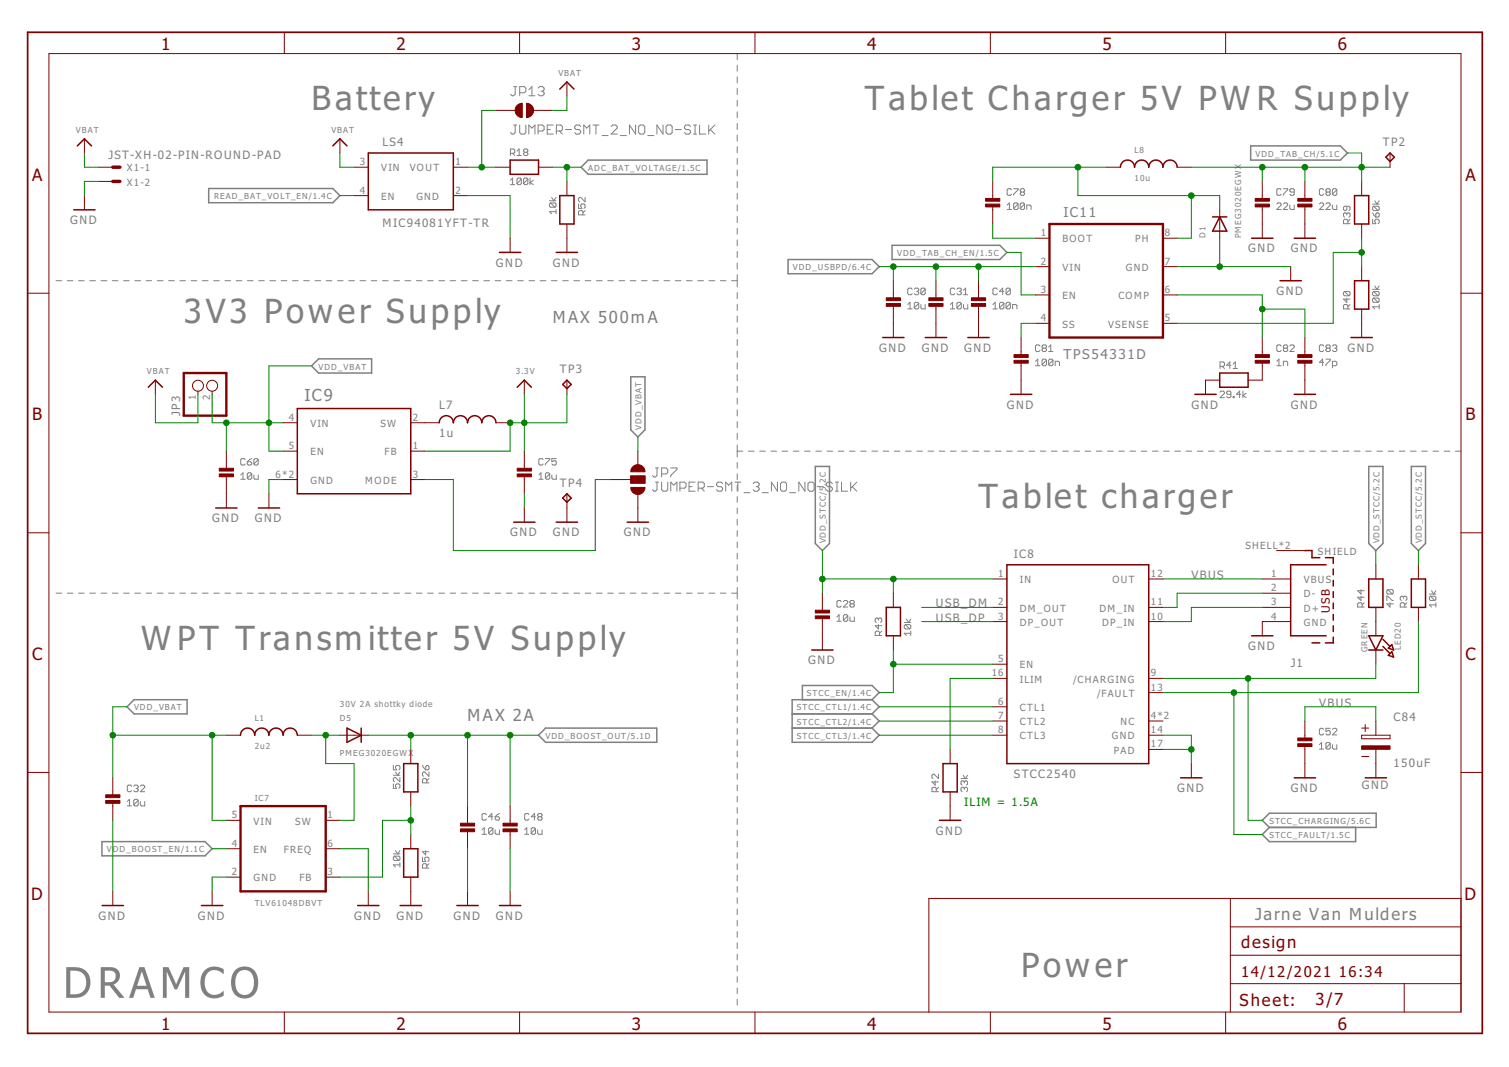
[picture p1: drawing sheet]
<svg xmlns="http://www.w3.org/2000/svg" width="297mm" height="210mm" viewBox="0 0 297 210" stroke-linecap="round" stroke-linejoin="round" font-family="sans-serif">
<g fill="none" stroke="#808080" stroke-width=".2">
<path d="M101.1 17h.6M101.4 17v1.5l-.3 .3h-.3l-.3-.3M102.3 18.2h.9l.3-.3v-.6l-.3-.3h-.9v1.8M104.1 18.8h1.2M104.1 17.7l.6-.7v1.8M105.9 17.3l.3-.3h.6l.3 .3v.4l-.3 .2M106.5 17.9h.3M106.8 17.9l.3 .3v.3l-.3 .3h-.6l-.3-.3M145.1 10.5v1.2M145.1 12.8v1.2M145.1 15.1v1.2M145.1 17.4v1.2"/>
<path d="M145.1 19.7v1.2M100.5 35.5l.4-.5v1.3M100.5 36.3h.8M100.5 30.2h.6l.2-.2v-.5l-.2-.2h-.6v1.3M100.9 30.2l.4 .4M101.1 24.6h.6M101.4 24.6v1.5l-.3 .3h-.3l-.3-.3M101.8 29.7l.4-.4v1.3M101.8 30.6h.8M102.3 24.6v1.5l.3 .3h.6l.3-.3v-1.5M102.6 35.2v.9l-.2 .2h-.4l-.2-.2M102.6 35.2l-.2-.2h-.4l-.2 .2v.9"/>
<path d="M102.6 35.2l-.8 .9M103.3 30l-.2-.3 .2-.4h.4l.2 .2-.2 .5M103.3 30l-.2 .2 .2 .4h.4l.2-.2-.2-.4M103.3 30h.4M103.9 35.2v.9l-.2 .2h-.4l-.2-.2M103.9 35.2l-.2-.2h-.4l-.2 .2v.9M103.9 35.2l-.8 .9M104.1 26.4v-1.8l.6 .6 .6-.6v1.8M104.3 35v1.3M105 35.5l-.7 .4 .7 .4M105.9 25.8h.9l.3-.3v-.6l-.3-.3h-.9v1.8M107.7 25.5h.6"/>
<path d="M108.2 39.5h1.3M108.4 39.9h.8l.3 .2v.5l-.3 .2M108.4 39.9l-.2 .2v.5l.2 .2h.8M108.4 39.9l.8 .9M108.6 38.8l.4 .7 .5-.7M108.9 24.6h-1.2v1.8h1.2M109.5 25.8h.9l.3-.3v-.6l-.3-.3h-.9v1.8M110.1 25.8l.6 .6M111.3 25.5h1.2M114.3 24.9l-.3-.3h-.6l-.3 .3v.3l.3 .3h.6l.3 .3v.3l-.3 .3h-.6l-.3-.3M114.9 26.4v-1.8l.6 .6 .6-.6v1.8M115.2 38.8v.9l-.9-.9-.4 .3v.4l.2 .2"/>
<path d="M116.7 24.6h1.2M117.3 24.6v1.8M118.5 26.7h1.2M120.3 24.9l.3-.3h.6l.3 .3v.3l-1.2 1.2h1.2M122.1 26.7h1.2M125.1 24.6v1.8l-1.2-1.8v1.8M125.7 24.9l.3-.3h.6l.3 .3v1.2l-.3 .3h-.6l-.3-.3zM127.5 26.7h1.2M130.5 24.6v1.8l-1.2-1.8v1.8M131.1 24.9l.3-.3h.6l.3 .3v1.2l-.3 .3h-.6l-.3-.3zM132.9 25.5h1.2M135.9 24.9l-.3-.3h-.6l-.3 .3v.3l.3 .3h.6l.3 .3v.3l-.3 .3h-.6l-.3-.3"/>
<path d="M136.5 26.4h.6M136.5 24.6h.6M136.8 24.6v1.8M137.7 24.6v1.8h1.2M139.5 24.6v1.8M139.8 25.5l.9 .9M140.7 24.6l-1.2 1.2M145.1 22v1.2M145.1 24.3v1.2M145.1 26.6v1.1M145.1 28.9v1.2M145.1 31.2v1.1"/>
<path d="M145.1 33.4v1.2M145.1 35.7v1.2M145.1 38v1.2M199.1 37.3l-.2-.2h-.4l-.3 .2v.9l.3 .2h.4l.2-.2M199.5 37.1h.9v.2l-.9 .9v.2M201 37.8l-.2-.2v-.3l.2-.2h.5l.2 .2v.3l-.2 .2M201 37.8l-.2 .2 .2 .4h.5l.2-.2-.2-.4M201 37.8h.5M252.2 37.3l-.2-.2h-.5l-.2 .2v.9l.2 .2h.5l.2-.2M252.6 37.1h.9v.2l-.9 .9v.2M254.8 37.8h-.7l-.2-.2v-.3l.2-.2h.5l.2 .2v.9l-.2 .2h-.5l-.2-.2M260.6 37.3l-.3-.2h-.4l-.2 .2v.9l.2 .2h.4l.3-.2"/>
<path d="M261.2 37.8l-.2-.2v-.3l.2-.2h.4l.3 .2v.3l-.3 .2M261.2 37.8l-.2 .2 .2 .4h.4l.3-.2-.3-.4M261.2 37.8h.4M263.1 37.3l-.2-.2h-.4l-.2 .2v.9M263.1 37.3v.9l-.2 .2h-.4l-.2-.2M263.1 37.3l-.8 .9M270.6 39.5l.4 .7 .5-.7M11 55.2h1.1M13.3 55.2h1.1M15.5 55.2h1.1M17.7 55.2h1.1M19.9 55.2h1.1"/>
<path d="M22.1 55.2h1.1M24.3 55.2h1.1M26.5 55.2h1.2M28.8 55.2h1.1M31 55.2h1.1M33.2 55.2h1.1M35.4 55.2h1.1M37.6 55.2h1.1M39.8 55.2h1.2M42.1 55.2h1.1M44.3 55.2h1.1M46.5 55.2h1.1"/>
<path d="M48.7 55.2h1.1M50.9 55.2h1.1M53.1 55.2h1.2M55.4 55.2h1.1M57.6 55.2h1.1M59.8 55.2h1.1M62 55.2h1.1M64.2 55.2h1.1M66.4 55.2h1.1M68.6 55.2h1.2M70.9 55.2h1.1M73.1 55.2h1.1"/>
<path d="M75.3 55.2h1.1M77.5 55.2h1.1M79.7 55.2h1.2M82 55.2h1.1M84.2 55.2h1.1M86.4 55.2h1.1M88.6 55.2h1.1M90.8 55.2h1.1M93 55.2h1.1M95.2 55.2h1.2M97.5 55.2h1.1M99.7 55.2h1.1"/>
<path d="M101.9 55.2h1.1M104.1 55.2h1.1M106.3 55.2h1.1M108.5 55.2h1.2M109.5 41.6h-1.3l.4 .5M109.5 41.2v.9M110.8 55.2h1.1M113 55.2h1.1M113.9 40.1v.9h.6l-.2-.4 .2-.5h.5l.2 .2v.5l-.2 .2M114.7 42.3v-.7l-.2-.2h-.4l-.2 .2v.7h1.3M115.2 41.4l-.5 .4M115.2 55.2h1.1"/>
<path d="M117.4 55.2h1.1M119.6 55.2h1.1M121.8 55.2h1.2M124.1 55.2h1.1M126.3 55.2h1.1M128.5 55.2h1.1M130.7 55.2h1.1M132.9 55.2h1.1M135.1 55.2h1.1M137.4 55.2h1.1M139.6 55.2h1.1M141.8 55.2h1.1"/>
<path d="M144 55.2h1.1M145.1 40.3v1.2M145.1 42.6v1.2M145.1 44.9v1.2M145.1 47.2v1.2M145.1 49.5v1.2M145.1 51.8v1.1M145.1 54v2.5M145.1 57.6v1.2M145.1 59.9v1.2M178.7 59.9l.4-.4v1.3M179.6 56.9l-.3-.2h-.4l-.2 .2v.9l.2 .2h.4l.3-.2"/>
<path d="M180 56.9l.2-.2h.4l.2 .2-.2 .4M180.4 57.3h.2M180.6 57.3l.2 .3-.2 .4h-.4l-.2-.2M180.8 59.7v.9l-.2 .2h-.4l-.2-.2M180.8 59.7l-.2-.2h-.4l-.2 .2v.9M180.8 59.7l-.8 .9M181.3 59.9v.7l.2 .2h.6v-.9M182.1 56.9l-.2-.2h-.4l-.2 .2v.9M182.1 56.9v.9l-.2 .2h-.4l-.2-.2M182.1 56.9l-.8 .9M187.1 59.9l.4-.4v1.3M187.9 56.9l-.2-.2h-.4l-.2 .2v.9l.2 .2h.4l.2-.2"/>
<path d="M188.4 56.9l.2-.2h.4l.2 .2-.2 .4M188.8 57.3h.2M189 57.3l.2 .3-.2 .4h-.4l-.2-.2M189.2 59.7v.9l-.2 .2h-.4l-.2-.2M189.2 59.7l-.2-.2h-.4l-.2 .2v.9M189.2 59.7l-.8 .9M189.7 59.9v.7l.2 .2h.6v-.9M189.7 58h.8M189.7 57.1l.4-.4v1.3M195.5 59.9l.4-.4v1.3M196.3 56.9l-.2-.2h-.4l-.2 .2v.9l.2 .2h.4l.2-.2M197.6 59.7v.9l-.2 .2h-.4l-.3-.2"/>
<path d="M197.6 59.7l-.2-.2h-.4l-.3 .2v.9M197.6 59.7l-.9 .9M197.6 57.3h-.9l.7-.6v1.3M198.2 40.3l.5-.4v1.3M198.2 41.2h.9M198.9 59.7v.9l-.2 .2h-.5l-.2-.2M198.9 59.7l-.2-.2h-.5l-.2 .2v.9M198.9 56.9l-.2-.2h-.5l-.2 .2v.9M198.9 56.9v.9l-.2 .2h-.5l-.2-.2M198.9 59.7l-.9 .9M198.9 56.9l-.9 .9M200.4 40.1l-.2-.2h-.5l-.2 .2v.9"/>
<path d="M200.4 40.1l-.9 .9M200.4 40.1v.9l-.2 .2h-.5l-.2-.2M201.7 40.1l-.2-.2h-.5l-.2 .2v.9M201.7 40.1v.9l-.2 .2h-.5l-.2-.2M201.7 40.1l-.9 .9M202.1 41.2v-.9h.7l.2 .3v.6M251.3 40.1l.2-.2h.5l.2 .2v.2l-.9 .9h.9M252.6 40.1l.2-.2h.5l.2 .2v.2l-.9 .9h.9M253.9 40.3v.7l.2 .2h.7v-.9M259.7 40.1l.2-.2h.4l.3 .2v.2l-.9 .9h.9M261 40.1l.2-.2h.4l.3 .2v.2l-.9 .9h.9M262.3 40.3v.7l.2 .2h.6v-.9"/>
<path d="M264.7 57.3l-.2 .3v.4l.2 .2h.8M264.7 57.3h.8l.2 .3v.4l-.2 .2M264.7 57.3l.8 .9M265.1 42.1l-.2-.2-.4 .2v.4l.2 .2M265.1 42.1l.2-.2 .4 .2v.4l-.2 .2M265.1 40.6v.6l-.2 .2-.4-.2v-.4l.2-.2h.8l.2 .2v.4l-.2 .2M265.1 42.1v.2M265.1 58.6v.9l-.6-.7h1.2M265.3 44v-.6l-.2-.3h-.4l-.2 .3v.6h1.2M265.7 43.1l-.4 .5M265.7 59.9l-.4 .4M270.2 43.1v.9h.6l-.2-.6 .2-.3h.5l.2 .3v.4l-.2 .2"/>
<path d="M270.2 41.9l.6 .8M270.2 40.2h1.3M270.2 56.9h1.3M270.4 58.6l-.2 .2v.5l.2 .2h.9M270.4 40.6l-.2 .2v.4l.2 .2h.9M270.4 57.3l-.2 .3v.4l.2 .2h.9M270.4 40.6h.9l.2 .2v.4l-.2 .2M270.4 57.3h.9l.2 .3v.4l-.2 .2M270.4 58.6h.9l.2 .2v.5l-.2 .2M270.4 40.6l.9 .8M270.4 58.6l.9 .9M270.4 57.3l.9 .9"/>
<path d="M270.6 56.3l.4 .6 .5-.6M270.8 42.1l.5-.2 .2 .2v.4l-.2 .2h-.5zM271.5 59.9v.9M145.1 62.2v1.2M145.1 64.5v1.2M145.1 66.8v1.2M145.1 69.1v1.2M145.1 71.4v1.2M145.1 73.7v1.2M145.1 76v1.2M145.1 78.3v1.2M178.7 60.8h.9"/>
<path d="M187.1 60.8h.8M195.5 60.8h.8M199.3 60.8v-.9h.7l.2 .2v.7M203.8 71.1l.5-.4v1.2M203.8 71.9h.9M204.7 68.1l-.2-.2h-.5l-.2 .2v.8l.2 .3h.5l.2-.3M205.3 68.5l-.2-.2 .2-.4h.5l.2 .2v.2l-.2 .2M205.3 68.5l-.2 .2v.2l.2 .3h.5l.2-.3v-.2l-.2-.2M205.3 68.5h.5M206 70.9v.8l-.2 .2h-.5l-.2-.2M206 70.9l-.2-.2h-.5l-.2 .2v.8M206 70.9l-.9 .8"/>
<path d="M206.4 69.2h.9M206.4 68.3l.4-.4v1.3M207.3 70.9v.8l-.2 .2h-.5l-.2-.2M207.3 70.9l-.2-.2h-.5l-.2 .2v.8M207.3 70.9l-.9 .8M207.7 71.9v-.8h.6l.3 .2v.6M240.2 77.2l.2-.3h.4l.2 .3v.2l-.8 .8h.8M240.2 72.1h.6l.2-.2v-.5l-.2-.2h-.6v1.3M240.6 72.1l.4 .4M242.3 77.6h-.6l-.3-.2 .3-.5h.4l.2 .3v.8l-.2 .2h-.4l-.3-.2M242.3 71.9h-.9l.7-.7v1.3M242.7 78h.3v.2h-.3z"/>
<path d="M242.7 71.6l.5-.4v1.3M242.7 72.5h.9M244.2 77.6h-.8l.6-.7v1.3M244.7 76.9v1.3M245.3 77.4l-.6 .4 .6 .4M251.3 71.9h.9M251.3 71.1l.5-.4v1.2M252.2 68.1l-.2-.2h-.5l-.2 .2v.8l.2 .3h.5l.2-.3M252.6 71.9v-.8h.7l.2 .2v.6M252.8 68.5l-.2-.2 .2-.4h.5l.2 .2-.2 .4M252.8 68.5l-.2 .2v.2l.2 .3h.5l.2-.3v-.2l-.2-.2M252.8 68.5h.5"/>
<path d="M253.9 68.1l.2-.2h.5l.2 .2v.2l-.9 .9h.9M260.6 68.1l-.3-.2h-.4l-.2 .2v.8l.2 .3h.4l.3-.3M260.6 71.3h-.9l.6-.6v1.2M261 70.7h.9v.2l-.9 .8v.2M261.2 68.5l-.2-.2 .2-.4h.4l.3 .2-.3 .4M261.2 68.5l-.2 .2v.2l.2 .3h.4l.3-.3v-.2l-.3-.2M261.2 68.5h.4M262.3 71.9h.6l.2-.2v-.4l-.2-.2h-.6v1.3M262.3 68.1l.2-.2h.4l.2 .2-.2 .4M262.7 68.5h.2M262.9 68.5l.2 .2v.2l-.2 .3h-.4l-.2-.3M265.3 60.8v-.7l-.2-.2h-.4l-.2 .2v.7h1.2"/>
<path d="M271.5 60.3h-1.3l.4 .5M47.4 93.4l.4-.4v1.3M47.4 94.3h.9M48.3 90.4l-.3-.2h-.4l-.2 .2v.9l.2 .2h.4l.3-.2M48.7 90.8h.6l.3 .3v.2l-.3 .2h-.4l-.2-.2zM49.6 93.2v.9l-.3 .2h-.4l-.2-.2M49.6 93.2l-.3-.2h-.4l-.2 .2v.9M49.6 93.2l-.9 .9M49.6 90.2l-.9 .6M50 93.4v.7l.2 .2h.6v-.9M50.8 90.4l-.2-.2h-.4l-.2 .2v.9M50.8 90.4v.9l-.2 .2h-.4l-.2-.2"/>
<path d="M50.8 90.4l-.8 .9M106.1 94.3h.8M106.1 93.4l.4-.4v1.3M106.9 90.4l-.2-.2h-.4l-.2 .2v.9l.2 .2h.4l.2-.2M107.4 90.2h.8v.2l-.8 .9v.2M108.2 93.2v.9l-.2 .2h-.4l-.2-.2M108.2 93.2l-.2-.2h-.4l-.2 .2v.9M108.2 93.2l-.8 .9M108.6 93.4v.7l.3 .2h.6v-.9M109.5 90.2h-.9v.6l.5-.2 .4 .2v.5l-.2 .2h-.4l-.3-.2M129 94.8h.6M129 92.1h.6"/>
<path d="M129.3 92.1v1.4l-.3 .3h-.3l-.3-.3M129.3 94.8v1.5l-.3 .3h-.3l-.3-.3M130.2 94.8v1.5l.3 .3h.6l.3-.3v-1.5M130.2 93.2h.9l.3-.3v-.5l-.3-.3h-.9v1.7M132 92.1h1.2v.3l-1.2 1.1v.3M132 96.6v-1.8l.6 .6 .6-.6v1.8M133.8 96h.9l.3-.3v-.6l-.3-.3h-.9v1.8M135.6 95.7h.6M136.8 94.8h-1.2v1.8h1.2M137.4 96h.9l.3-.3v-.6l-.3-.3h-.9v1.8M138 96l.6 .6M139.3 95.7h1.1"/>
<path d="M142.2 95.1l-.3-.3h-.5l-.3 .3v.3l.3 .3h.5l.3 .3v.3l-.3 .3h-.5l-.3-.3M142.9 96.6v-1.8l.5 .6 .6-.6v1.8M144.7 94.8h1.1M145.1 80.6v1.2M145.1 82.9v1.2M145.1 85.2v1.2M145.1 87.5v2.4M145.1 91v1.1M145.1 93.2v1.2M145.1 95.5v1.1M145.1 97.7v1.1M145.1 99.9v1.1"/>
<path d="M145.1 88.8h1.1M145.2 94.8v1.8M146.5 96.9h1.1M147.3 88.8h1.1M148.3 95.1l.2-.3h.6l.3 .3v.3l-.3 .3M148.8 95.7h.3M149.1 95.7l.3 .3v.3l-.3 .3h-.6l-.2-.3M149.5 88.8h1.1M150.1 96.9h1.1M151.7 88.8h1.1M153 94.8v1.8l-1.2-1.8v1.8M153.9 94.8h.6l.3 .3v1.2l-.3 .3h-.6l-.3-.3v-1.2z"/>
<path d="M153.9 88.8h1.2M155.4 96.9h1.2M156.2 88.8h1.1M158.4 88.8h1.1M158.5 94.8v1.8l-1.3-1.8v1.8M159.3 94.8h.7l.3 .3v1.2l-.3 .3h-.7l-.3-.3v-1.2zM160.6 88.8h1.1M160.8 95.7h1.3M162.8 88.8h1.1M163.9 95.1l-.3-.3h-.7l-.3 .3v.3l.3 .3h.7l.3 .3v.3l-.3 .3h-.7l-.3-.3M164.4 96.6h.7M164.4 94.8h.7"/>
<path d="M164.8 94.8v1.8M165 88.8h1.1M165.7 94.8v1.8h1.2M167.2 88.8h1.1M167.4 94.8v1.8M167.7 95.7l1 .9M168.7 94.8l-1.3 1.2M169.4 88.8h1.1M171.6 88.8h1.1M173.8 88.8h1.1M176 88.8h1.1M178.2 88.8h1.2"/>
<path d="M180.5 88.8h1.1M182.7 88.8h1.1M184.9 88.8h1.1M187.1 88.8h1.1M189.3 88.8h1.1M191.5 88.8h1.1M193.7 88.8h1.1M195.9 88.8h1.1M198.1 88.8h1.1M200.3 88.8h1.1M202.5 88.8h1.2M204.8 88.8h1.1"/>
<path d="M207 88.8h1.1M209.2 88.8h1.1M211.4 88.8h1.1M213.6 88.8h1.1M215.8 88.8h1.1M218 88.8h1.1M220.2 88.8h1.1M222.4 88.8h1.1M224.6 88.8h1.1M226.8 88.8h1.2M229 88.8h1.2M231.3 88.8h1.1"/>
<path d="M233.5 88.8h1.1M235.7 88.8h1.1M237.9 88.8h1.1M240.1 88.8h1.1M242.3 88.8h1.1M244.5 88.8h1.1M246.7 88.8h1.1M248.9 88.8h1.1M251.1 88.8h1.1M253.3 88.8h1.2M255.6 88.8h1.1M257.8 88.8h1.1"/>
<path d="M260 88.8h1.1M262.2 88.8h1.1M264.4 88.8h1.1M266.6 88.8h1.1M268.8 88.8h1.1M271 88.8h1.1M273.2 88.8h1.1M275.4 88.8h1.1M277.6 88.8h1.2M279.9 88.8h1.1M282.1 88.8h1.1M284.3 88.8h1.1"/>
<path d="M286.5 88.8h1.1M11 116.7h1.1M13.3 116.7h1.1M15.5 116.7h1.1M17.7 116.7h1.1M19.9 116.7h1.1M22.1 116.7h1.1M24.3 116.7h1.1M26.5 116.7h1.2M28.8 116.7h1.1M31 116.7h1.1M33.2 116.7h1.1"/>
<path d="M35.4 116.7h1.1M37.6 116.7h1.1M39.8 116.7h1.2M42.1 116.7h1.1M44.3 116.7h1.1M46.5 116.7h1.1M48.7 116.7h1.1M50.9 116.7h1.1M53.1 116.7h1.2M55.4 116.7h1.1M57.6 116.7h1.1M59.8 116.7h1.1"/>
<path d="M62 116.7h1.1M64.2 116.7h1.1M66.4 116.7h1.1M68.6 116.7h1.2M70.9 116.7h1.1M73.1 116.7h1.1M75.3 116.7h1.1M77.5 116.7h1.1M79.7 116.7h1.2M82 116.7h1.1M84.2 116.7h1.1M86.4 116.7h1.1"/>
<path d="M88.6 116.7h1.1M90.8 116.7h1.1M93 116.7h1.1M95.2 116.7h1.2M97.5 116.7h1.1M99.7 116.7h1.1M101.9 116.7h1.1M104.1 116.7h1.1M106.3 116.7h1.1M108.5 116.7h1.2M110.8 116.7h1.1M113 116.7h1.1"/>
<path d="M115.2 116.7h1.1M117.4 116.7h1.1M119.6 116.7h1.1M121.8 116.7h1.2M124.1 116.7h1.1M126.3 116.7h1.1M128.5 116.7h1.1M130.7 116.7h1.1M132.9 116.7h1.1M135.1 116.7h1.1M137.4 116.7h1.1M139.6 116.7h1.1"/>
<path d="M141.8 116.7h1.1M144 116.7h1.1M145.1 102.2v1.1M145.1 104.4v1.1M145.1 106.6v1.2M145.1 108.9v1.1M145.1 111.1v1.1M145.1 113.3v1.1M145.1 115.5v2.3M145.1 118.9v1.1M165.6 118.4l-.2-.3h-.4l-.3 .3v.8l.3 .2h.4l.2-.2M166 118.4l.2-.3h.5l.2 .3v.2l-.9 .8h.9"/>
<path d="M167.5 118.8l-.2-.2 .2-.5h.4l.3 .3v.2l-.3 .2M167.5 118.8l-.2 .2 .2 .4h.4l.3-.2v-.2l-.3-.2M167.5 118.8h.4M267.9 117.3v.8l-.6-.6h1.2M267.9 116v.9l-.6-.7h1.2M268.1 119.4v-.6l-.2-.2h-.4l-.2 .2v.6h1.2M268.5 118.6l-.4 .4M273 118.1v-.8h.2l.8 .8h.3M273.2 116l-.2 .2v.4l.2 .3h.8M273.2 116h.8l.3 .2v.4l-.3 .3M273.2 116l.8 .9M273.6 118.6v.8l-.6-.6h1.3"/>
<path d="M276.3 117.5l-.2-.2-.5 .2v.4l.2 .2M276.3 117.5l.2-.2 .4 .2v.4l-.2 .2M276.3 117.5v.2M276.5 119.4v-.6l-.2-.2h-.5l-.2 .2v.6h1.3M276.9 118.6l-.4 .4M281.4 116.9h1.2M281.6 117.3h.8l.2 .2v.4l-.2 .2M281.6 117.3l-.2 .2v.4l.2 .2h.8M281.6 117.3l.8 .8M281.8 116.2l.4 .7 .4-.7M282.6 119h-1.2l.4 .4M282.6 118.6v.8"/>
<path d="M145.1 121.1v1.1M145.1 123.3v1.2M145.1 125.6v1.1M145.1 127.8v1.1M145.1 130v1.1M145.1 132.2v1.1M145.1 134.5v1.1M145.1 136.7v1.1M145.1 138.9v1.1M164.7 121.4l.5-.5v1.3M164.7 122.2h.9M166.9 121.2v.8l-.2 .2h-.5l-.2-.2"/>
<path d="M166.9 121.2l-.2-.3h-.5l-.2 .3v.8M166.9 121.2l-.9 .8M167.3 121.4v.6l.2 .2h.7v-.8M172.9 121.8l-.2-.2-.4 .2v.4l.2 .2M172.9 122.9v.8l-.6-.6h1.3M172.9 121.8v.2M172.9 121.8l.2-.2 .5 .2v.4l-.3 .2M173.1 125v-.6l-.2-.2h-.4l-.2 .2v.6h1.3M173.6 124.2l-.5 .4M178 122.4h1.3M178.2 122.9h.9l.2 .2v.4l-.2 .2M178.2 122.9l-.2 .2v.4l.2 .2h.9"/>
<path d="M178.2 122.9l.9 .8M178.4 121.8l.5 .6 .4-.6M179.3 124.6h-1.3l.4 .4M179.3 124.2v.8M25.1 157.7l.4-.5v1.3M25.1 158.5h.8M25.9 154.7l-.2-.2h-.4l-.2 .2v.8l.2 .2h.4l.2-.2M26.3 154.7l.2-.2h.5l.2 .2-.2 .4M26.8 155.1h.2M27 155.1l.2 .2-.2 .4h-.5l-.2-.2M27.2 157.5v.8l-.2 .2h-.5l-.2-.2M27.2 157.5l-.2-.3h-.5l-.2 .3v.8"/>
<path d="M27.2 157.5l-.9 .8M27.6 157.7v.6l.2 .2h.7v-.8M27.6 154.7l.2-.2h.5l.2 .2v.2l-.9 .8h.9M77.4 150.6v.8h.7l-.2-.6 .2-.2h.4l.2 .2v.4l-.2 .2M77.4 154.2v.9h.7l-.2-.7 .2-.2h.4l.2 .2v.5l-.2 .2M77.4 152.5h1.3M77.9 151.9l.4 .6 .4-.6M78.7 153v.8l-.8-.8-.5 .2v.4l.2 .2M83.2 150.6l.6 .8M84 154v-.6l-.2-.2h-.4l-.2 .2v.6h1.2M84 150.6l.4 .2v.4l-.2 .2h-.4v-.6zM84.4 151.9v.8l-.8-.8-.4 .2v.4l.2 .2"/>
<path d="M84.4 153.2l-.4 .4M145.1 141.1v1.1M145.1 143.3v1.1M145.1 145.5v1.2M145.1 147.8v1.1M145.1 150v1.1M145.1 152.2v1.1M145.1 154.4v1.1M145.1 156.6v1.2M145.1 158.9v1.1M184.1 153.6v.9l-.6-.7h1.2M184.3 155.7v-.6l-.2-.2h-.4l-.2 .2v.6h1.2"/>
<path d="M184.7 152.3v.9l-.8-.9h-.2l-.2 .2v.5l.2 .2M184.7 154.9l-.4 .4M189.2 153.2h1.3M189.6 152.5l.4 .7 .5-.7M189.8 155.1l-.2-.2h-.2l-.2 .2v.4l.2 .2M189.8 153.8l-.2-.2h-.2l-.2 .2v.4l.2 .3M189.8 155.1l.2-.2 .5 .2v.4l-.3 .2M189.8 153.8v.2M189.8 155.1v.2M189.8 153.8l.2-.2 .5 .2v.4l-.3 .3M259.7 146.5l.4-.4v1.3M259.7 147.4h.9"/>
<path d="M260.6 143.5l-.3-.2h-.4l-.2 .2v.9l.2 .2h.4l.3-.2M261.9 143.3h-.9v.6l.6-.2 .3 .2v.5l-.3 .2h-.4l-.2-.2M261.9 146.3v.9l-.3 .2h-.4l-.2-.2M261.9 146.3l-.3-.2h-.4l-.2 .2v.9M261.9 146.3l-.9 .9M262.3 146.5v.7l.2 .2h.6v-.9M262.3 143.5l.2-.2h.4l.2 .2v.2l-.8 .9h.8M77.4 168h1.3M77.6 168.4l-.2 .2v.5l.2 .2h.9M77.6 168.4h.9l.2 .2v.5l-.2 .2M77.6 168.4l.9 .9M77.9 167.3l.4 .7 .4-.7"/>
<path d="M78.7 169.7v.9M78.7 170.1h-1.3l.5 .5M83.2 168.6v.9h.6l-.2-.4 .2-.5h.4l.2 .2v.5l-.2 .2M83.8 167.3v.9l-.6-.6h1.2M84 170.8v-.7l-.2-.2h-.4l-.2 .2v.7h1.2M84.4 169.9l-.4 .4M94.9 163.3l.4-.5v1.3M94.9 164.1h.9M95.8 160.3l-.3-.3h-.4l-.2 .3v.8l.2 .2h.4l.3-.2M97 163v.9l-.2 .2h-.4l-.2-.2M97 163l-.2-.2h-.4l-.2 .2v.9M97 163l-.8 .9"/>
<path d="M97 160.7h-.8l.6-.7v1.3M97.5 163.3v.6l.2 .2h.6v-.8M97.5 160.7h.6l.2 .4-.2 .2h-.4l-.2-.2zM98.3 160l-.8 .7M103.3 164.1h.8M103.3 163.3l.4-.5v1.3M104.1 160.3l-.2-.3h-.4l-.2 .3v.8l.2 .2h.4l.2-.2M105.4 163v.9l-.2 .2h-.4l-.2-.2M105.4 163l-.2-.2h-.4l-.2 .2v.9M105.4 163l-.8 .9M105.4 160.7h-.8l.6-.7v1.3M105.8 163.3v.6l.3 .2h.6v-.8"/>
<path d="M106.1 160.7l-.3-.2v-.2l.3-.3h.4l.2 .3-.2 .4M106.1 160.7l-.3 .2v.2l.3 .2h.4l.2-.2-.2-.4M106.1 160.7h.4M145.1 161.1v1.1M145.1 163.3v1.1M145.1 165.5v1.1M145.1 167.7v1.1M145.1 169.9v1.2M145.1 172.2v1.1M145.1 174.4v1.1M145.1 176.6v1.1M145.1 178.8v1.1"/>
<path d="M145.1 181v1.2M145.1 183.3v1.1M145.1 185.5v1.1M145.1 187.7v1.1M145.1 189.9v1.2M145.1 192.1v1.2M145.1 194.4v1.1M145.1 196.6v1.1"/>
</g>
<g fill="none" stroke="#808080" stroke-width=".3">
<path d="M41.1 37.1h24.4l1.4 1.4-1.4 1.4h-24.4zM115.8 31.5h23.4v2.8h-23.4l-1.4-1.4zM246.2 28.7h17.6l1.4 1.4-1.4 1.4h-17.6zM155.1 51.1h16.6l1.4 1.4-1.4 1.3h-16.6zM175.6 48.3h21.2l1.4 1.4-1.4 1.4h-21.2zM61.3 72l1.4-1.4h10.5v2.8h-10.5zM124.2 74.1h2.8v10.5l-1.4 1.4-1.4-1.4zM160.5 91.8h2.8v15.1l-1.4 1.4-1.4-1.4zM269.4 91.8h2.8v15.1l-1.4 1.4-1.4-1.4zM277.8 91.8h2.8v15.1l-1.4 1.4-1.4-1.4zM25 139l1.4-1.4h10.4v2.8h-10.4zM157.9 137.6v-2.7h13.8l1.4 1.3-1.4 1.4"/>
<path d="M171.7 137.6h-15.8v8.4h15.8l1.4-1.4-1.4-1.4M171.7 137.6l1.4 1.4-1.4 1.4M106 144.6l1.4-1.4h21.9v2.8h-21.9zM155.9 143.2h15.8M155.9 140.4h15.8M171.7 140.4l1.4 1.4-1.4 1.4M20.1 165.6h20.3l1.4 1.4-1.4 1.4h-20.3zM248.5 161.4l1.4-1.4h21v2.8h-21zM249.9 162.8l-1.4 1.4 1.4 1.4h16.9v-2.8"/>
</g>
<g fill="none" stroke="#800000" stroke-width=".2">
<path d="M9.6 10.5h278v188.6h-278zM56 6.3v4.2M102.3 6.3v4.2M111.6 16.1v2.8M148.6 6.3v4.2M194.9 6.3v4.2M241.3 6.3v4.2M16.6 27.3v2.8M16.6 38.5v2.8M19.4 35.7h2.8M19.4 32.9h2.8M66.9 27.3v2.8"/>
<path d="M69.7 32.9h2.8M69.7 38.5h2.8M89.2 32.9h2.8M89.2 38.5h2.8M97.6 32.9h2.8M97.6 21.7h3.8M105 21.7h3.8M106 32.9h2.8M111.6 35.7v2.8M195.4 35.7v3.6M217.8 32.9h2.8M231.7 32.9h2.8"/>
<path d="M248.5 35.7v3.6M256.9 35.7v3.6M268 35.7v2.8M273.6 30.1v2.8M5.4 57.7h4.2M100.4 46.9v2.8M111.6 44.1v5.6M175.9 55.2v3.7M175.9 60v6.4M184.2 55.2v3.7M184.2 60v6.4M192.6 55.2v3.7"/>
<path d="M192.6 60v6.4M195.4 40.4v3.7M203.8 46.9h2.8M203.8 58h2.8M203.8 52.5h2.8M228.9 46.9h2.8M228.9 58h2.8M228.9 52.5h2.8M240.1 41.3v5.6M248.5 40.4v6.5M254.1 52.5v2.7M256.9 40.4v6.5"/>
<path d="M268 44.1v2.8M268 52.5v2.7M287.6 57.7h4.2M30.6 74.8v2.8M39 77v.6M41.8 77v.6M103.2 74.8v2.8M111.6 74.8v2.8M201 66.4v3.6M201 71.2v6.4M203.8 63.6h2.8M228.9 63.6h2.8"/>
<path d="M240.1 74.8h-2.8v2.8M248.5 66.4v3.6M248.5 71.2v3.6h-2.8M256.9 66.4v3.6M256.9 71.2v6.4M268 60.8v5.6M44.6 88.8v3.6M44.6 93.5v6.4M52.9 97.1v2.8M55.7 83.2h2.8M55.7 88.8h2.8M55.7 94.3h2.8"/>
<path d="M80.9 83.2h5.5M80.9 88.8h2.8M80.9 94.3h2.8M97.6 83.2h2.8M103.2 88.8v3.6M103.2 93.5v3.6M103.2 99.9v2.8M111.6 97.1v5.6M120 94.3h4.2M124.2 93.6h2.8v1.4h-2.8zM125.6 88.8v2.7M125.6 97.1v5.6"/>
<path d="M5.4 104.8h4.2M161.9 116.7v3.6M175.9 116.7v2.8M195.4 119.5h2.8M195.4 113.9h2.8M226.1 119.5h2.8M226.1 113.9h2.8M248.5 119.5h5.6M248.5 116.7h5.6M248.5 113.9h5.6M251.3 108.3h5.6M270.8 111.1v2.8"/>
<path d="M270.8 119.5v5.6M279.2 111.1v2.8M279.2 119.5v2.8M287.6 104.8h4.2M161.9 121.4v6.5M175.9 125.1v2.8M195.4 122.3h2.8M195.4 139h2.8M195.4 130.7h2.8M195.4 133.5h2.8M226.1 122.3h2.8M226.1 136.2h2.8"/>
<path d="M226.1 133.5h2.8M254.1 122.3h-5.6v2.8M270.8 127.9v2.8M5.4 152h4.2M22.2 153v3.6M22.2 157.8v3.6M44.6 144.6h2.7M58.5 144.6h2.8M66.9 144.6h5.6M80.9 147.4v2.8M80.9 155.8v2.8M92 158.6v3.6"/>
<path d="M100.4 158.6v3.6M187 147.4v2.8M187 155.8v5.6M195.4 141.8h2.8M195.4 144.6h2.8M226.1 141.8h2.8M226.1 144.6h2.8M226.1 147.4h2.8M234.5 150.2v2.8M256.9 141.8v3.7M256.9 146.6v6.4M268 144.6h5.6v.7h-5.6z"/>
<path d="M268 143.2h1.4M268 148.8h1.4M268.7 142.5v1.4M270.8 141.8v2.8M270.8 147.4v5.6M287.6 152h4.2M22.2 175.3v2.8M41.8 175.3v2.8M44.6 161.4h2.7M44.6 167h2.7M44.6 172.6h2.7M64.1 161.4h2.8"/>
<path d="M64.1 167h2.8M64.1 172.6h2.8M72.5 175.3v2.8M80.9 164.2v2.8M80.9 172.6v5.5M92 163.3v3.7M92 175.3v2.8M100.4 163.3v3.7M100.4 175.3v2.8M242.2 176.7v22.4M287.6 176.7h-104.8v22.4M56 199.1v4.2"/>
<path d="M102.3 199.1v4.2M148.6 199.1v4.2M194.9 199.1v4.2M241.3 199.1v4.2M242.2 193.5h45.4M242.2 187.9h45.4M242.2 182.3h45.4M276.4 193.5v5.6"/>
<circle cx="39" cy="75.9" r="1.08"/>
<circle cx="41.8" cy="75.9" r="1.08"/>
</g>
<path d="M5.4 6.3h286.4v197h-286.4z" fill="none" stroke="#800000" stroke-width=".34"/>
<g fill="none" stroke="#800000" stroke-width=".3">
<path d="M110.2 17.5l1.4-1.4 1.4 1.4M15.2 28.7l1.4-1.4 1.4 1.4M65.5 28.7l1.4-1.4 1.4 1.4M72.5 30.1h16.7v11.2h-16.7zM100.4 31.5h5.6v2.8h-5.6zM110.2 38.5h2.8v5.6h-2.8zM220.6 32.9a1.39 1.39 0 0 1 1.3-1.4 1.39 1.39 0 0 1 1.4 1.4 1.4 1.4 0 0 1 1.4-1.4 1.4 1.4 0 0 1 1.4 1.4 1.4 1.4 0 0 1 1.4-1.4 1.4 1.4 0 0 1 1.4 1.4 1.4 1.4 0 0 1 1.4-1.4 1.4 1.4 0 0 1 1.4 1.4M266.6 38.5h2.8v5.6h-2.8zM272.8 30.9l.8-.8 .9 .8-.9 .9zM14.5 41.3h4.2M98.3 49.7h4.2M109.5 49.7h4.2"/>
<path d="M238.7 42.7h2.8M240.1 42.7l1.4 2.8h-2.8zM246.4 46.9h4.2M252 55.2h4.2M254.8 46.9h4.2M266.6 55.2h2.8v5.6h-2.8zM29.2 76.2l1.4-1.4 1.4 1.4M101.8 76.2l1.4-1.4 1.4 1.4M111.6 74.8l.8 .8-.8 .9-.8-.9zM173.8 66.4h4.1M182.1 66.4h4.2M190.5 66.4h4.2"/>
<path d="M198.9 77.6h4.2M235.2 77.6h4.2M240.1 73.4h5.6v2.8h-5.6zM254.8 77.6h4.2M265.9 66.4h4.2M42.5 99.9h4.2M50.8 99.9h4.2M58.5 80.4h22.4v16.7h-22.4zM86.4 83.2a1.4 1.4 0 0 1 1.4-1.4 1.4 1.4 0 0 1 1.4 1.4 1.4 1.4 0 0 1 1.4-1.4 1.4 1.4 0 0 1 1.4 1.4 1.4 1.4 0 0 1 1.4-1.4 1.4 1.4 0 0 1 1.4 1.4 1.4 1.4 0 0 1 1.4-1.4 1.4 1.4 0 0 1 1.4 1.4M111.6 97.1l.8 .9-.8 .8-.8-.8zM101.1 102.7h4.2M109.5 102.7h4.2"/>
<path d="M123.5 102.7h4.2M174.5 119.5h2.7v5.6h-2.7zM198.2 111.1h27.9v39.1h-27.9zM256.9 108.3h1.4v1.4h1.5M260.9 109.7h1.5v1.1M261 111.1h-6.9v14h6.9M262.4 111.9v1.2M262.4 114.2v1.1M262.4 116.4v1.1M262.4 118.6v1.2M269.4 113.9h2.8v5.6h-2.8zM277.8 113.9h2.8v5.6h-2.8z"/>
<path d="M159.8 127.9h4.2M246.4 125.1h4.2M258.3 126.5h1.5M262.4 120.9v1.1M262.4 123.1v1.1M262.4 125.3v1.2h-1.5M269.4 125.1h2.8l-1.4 2.8zM269.4 127.9h2.8M272.2 127.2l1.4 1.4M272.2 125.8l1.4 1.4M273.3 128.9l.7-.7 .3 1.1zM274 126.8l.3 1.1-1-.4z"/>
<path d="M47.3 144.6a1.4 1.4 0 0 1 1.4-1.4 1.4 1.4 0 0 1 1.4 1.4 1.4 1.4 0 0 1 1.4-1.4 1.4 1.4 0 0 1 1.4 1.4 1.4 1.4 0 0 1 1.4-1.4 1.4 1.4 0 0 1 1.4 1.4 1.4 1.4 0 0 1 1.4-1.4 1.4 1.4 0 0 1 1.4 1.4M68.3 143.2l2.8 1.4-2.8 1.4zM71.1 143.2v2.8M79.5 150.2h2.8v5.6h-2.8zM185.6 150.2h2.8v5.6h-2.8zM232.4 153h4.2M254.8 153h4.2M268.7 153h4.2M20.1 178.1h4.2M39.7 178.1h4.2M70.4 178.1h4.2M78.8 178.1h4.2"/>
<path d="M79.5 167h2.8v5.6h-2.8zM89.9 178.1h4.2M98.3 178.1h4.2M184.9 161.4h4.2"/>
</g>
<g fill="#800000" stroke="#800000" stroke-width=".2">
<path d="M255.5 146.3h2.8v.6h-2.8z"/>
<path d="M255.5 145.2h2.8v.5h-2.8z"/>
<path d="M160.5 121.2h2.8v.5h-2.8z"/>
<path d="M160.5 120h2.8v.6h-2.8z"/>
<path d="M43.2 93.2h2.8v.6h-2.8z"/>
<path d="M43.2 92.1h2.8v.6h-2.8z"/>
<path d="M101.8 93.2h2.8v.6h-2.8z"/>
<path d="M101.8 92.1h2.8v.6h-2.8z"/>
<path d="M20.8 157.5h2.8v.5h-2.8z"/>
<path d="M20.8 156.4h2.8v.5h-2.8z"/>
<path d="M90.6 163.1h2.8v.5h-2.8z"/>
<path d="M90.6 161.9h2.8v.6h-2.8z"/>
<path d="M99 163.1h2.8v.5h-2.8z"/>
<path d="M99 161.9h2.8v.6h-2.8z"/>
<path d="M174.5 59.7h2.7v.6h-2.7z"/>
<path d="M174.5 58.6h2.7v.5h-2.7z"/>
<path d="M182.8 59.7h2.8v.6h-2.8z"/>
<path d="M182.8 58.6h2.8v.5h-2.8z"/>
<path d="M191.2 59.7h2.8v.6h-2.8z"/>
<path d="M191.2 58.6h2.8v.5h-2.8z"/>
<path d="M194 40.2h2.8v.5h-2.8z"/>
<path d="M194 39h2.8v.6h-2.8z"/>
<path d="M247.1 40.2h2.8v.5h-2.8z"/>
<path d="M247.1 39h2.8v.6h-2.8z"/>
<path d="M255.5 40.2h2.8v.5h-2.8z"/>
<path d="M255.5 39h2.8v.6h-2.8z"/>
<path d="M199.6 70.9h2.8v.5h-2.8z"/>
<path d="M199.6 69.8h2.8v.5h-2.8z"/>
<path d="M247.1 70.9h2.8v.5h-2.8z"/>
<path d="M247.1 69.8h2.8v.5h-2.8z"/>
<path d="M255.5 70.9h2.8v.5h-2.8z"/>
<path d="M255.5 69.8h2.8v.5h-2.8z"/>
<path d="M268 146.7h5.6v.7h-5.6z"/>
<path d="M124.2 93.6h2.8v1.4h-2.8z"/>
</g>
<path d="M206.6 44.1h22.3v22.3h-22.3zM36.2 73.4h8.4v8.4h-8.4zM47.3 158.6h16.8v16.7h-16.8z" fill="none" stroke="#800000" stroke-width=".47"/>
<path d="M22.2 35.7h1.4M22.2 32.9h1.4" fill="none" stroke="#800000" stroke-width=".68"/>
<g fill="#800000" stroke="#800000" stroke-width=".2">
<path d="M103.6 20.3a1.4 1.4 0 0 1 1.4 1.4 1.4 1.4 0 0 1-1.4 1.4z" fill-rule="evenodd"/>
<path d="M101.8 20.7l.5-.3 .5-.1v2.8a1.39 1.39 0 0 1-1.3-.8 1.39 1.39 0 0 1 .3-1.6z" fill-rule="evenodd"/>
<path d="M124.2 95.9h2.8a1.4 1.4 0 0 1-1.4 1.4 1.4 1.4 0 0 1-1.4-1.4z" fill-rule="evenodd"/>
<path d="M124.6 91.8a1.4 1.4 0 0 1 1.5-.3 1.4 1.4 0 0 1 .9 1.3h-2.8v-.4z" fill-rule="evenodd"/>
</g>
<g fill="none" stroke="#008000" stroke-width=".2">
<path d="M111.6 18.9v2.8h-2.8M16.6 30.1v2.8h2.8M19.4 35.7h-2.8v2.8M66.9 38.5h2.8M66.9 30.1v2.8h2.8M92 38.5h8.4v8.4M92 32.9h5.6M97.6 21.7h-2.8v11.2M108.8 32.9h5.6M111.6 32.9v2.8M212.2 32.9v5.6h27.9v2.8M217.8 32.9h-22.4v2.8"/>
<path d="M234.5 38.5v8.4h-2.8M234.5 32.9h39.1M248.5 32.9v2.8M256.9 32.9v2.8M265.2 30.1h2.8v5.6M173.1 52.5h30.7M175.9 52.5v2.7M184.2 52.5v2.7M192.6 52.5v2.7M195.4 44.1v2.8h8.4M198.2 49.7h2.8v8.3h2.8M231.7 52.5h22.4"/>
<path d="M231.7 58h16.8v8.4M240.1 46.9v5.6M268 46.9v5.6M268 49.7h-5.6v13.9h-30.7M30.6 77.6v5.6h8.4v-5.6M41.8 77.6v5.6h13.9M61.3 72h-8.4v16.8h2.8M103.2 77.6v11.2M111.6 77.6v5.6h-11.2v5.6h-16.7M203.8 63.6h-2.8v2.8M248.5 60.8h8.4v5.6M44.6 83.2v5.6"/>
<path d="M55.7 94.3h-2.8v2.8M83.7 94.3h5.5v14h28v-14h2.8M103.2 97.1v2.8M125.6 86v2.8M161.9 113.9h33.5M161.9 108.3v8.4M175.9 113.9v2.8M181.4 119.5h14M228.9 113.9h19.6M248.5 119.5h-14v2.8h-5.6M248.5 116.7h-16.8v2.8h-2.8M270.8 108.3v2.8"/>
<path d="M279.2 108.3v2.8M25 139h-2.8v14M173.1 139h22.3M175.9 127.9v8.3h-2.8M175.9 130.7h19.5M181.4 122.3h14M195.4 133.5h-8.4v13.9M242.9 136.2v28h5.6M245.7 133.5v27.9h2.8M270.8 130.7v2.8h-41.9M279.2 122.3v13.9h-50.3M22.2 144.6h22.4"/>
<path d="M41.8 144.6v16.8h2.8M61.3 144.6h5.6M64.1 144.6v5.6h5.6v11.2h-2.8M72.5 144.6h33.5M80.9 144.6v2.8M80.9 158.6v5.6M92 144.6v14M100.4 144.6v14M173.1 144.6h22.3M173.1 141.8h22.3M228.9 144.6h5.6v5.6M228.9 147.4h5.6"/>
<path d="M256.9 141.8v-2.8h13.9v2.8M22.2 161.4v13.9M41.8 167h2.8M44.6 172.6h-2.8v2.7M66.9 167h5.6v8.3M80.9 161.4h-5.6v11.2h-8.4M92 167v8.3M100.4 167v8.3"/>
</g>
<g fill="#008000" stroke="#008000" stroke-width=".2">
<circle cx="234.5" cy="147.4" r=".55"/>
<circle cx="240.1" cy="52.5" r=".55"/>
<circle cx="245.7" cy="133.5" r=".55"/>
<circle cx="242.9" cy="136.2" r=".55"/>
<circle cx="175.9" cy="130.7" r=".55"/>
<circle cx="64.1" cy="144.6" r=".55"/>
<circle cx="80.9" cy="161.4" r=".55"/>
<circle cx="94.8" cy="32.9" r=".55"/>
<circle cx="111.6" cy="32.9" r=".55"/>
<circle cx="92" cy="144.6" r=".55"/>
<circle cx="80.9" cy="144.6" r=".55"/>
<circle cx="100.4" cy="144.6" r=".55"/>
<circle cx="248.5" cy="32.9" r=".55"/>
<circle cx="256.9" cy="32.9" r=".55"/>
<circle cx="268" cy="32.9" r=".55"/>
<circle cx="268" cy="49.7" r=".55"/>
<circle cx="248.5" cy="60.8" r=".55"/>
<circle cx="212.2" cy="32.9" r=".55"/>
<circle cx="234.5" cy="38.5" r=".55"/>
<circle cx="52.9" cy="83.2" r=".55"/>
<circle cx="44.6" cy="83.2" r=".55"/>
<circle cx="41.8" cy="144.6" r=".55"/>
<circle cx="22.2" cy="144.6" r=".55"/>
<circle cx="103.2" cy="83.2" r=".55"/>
<circle cx="100.4" cy="83.2" r=".55"/>
<circle cx="192.6" cy="52.5" r=".55"/>
<circle cx="184.2" cy="52.5" r=".55"/>
<circle cx="175.9" cy="52.5" r=".55"/>
<circle cx="175.9" cy="113.9" r=".55"/>
<circle cx="161.9" cy="113.9" r=".55"/>
</g>
<text font-size="10" fill="#808080" x="12.4" y="196.3">DRAMCO</text>
<g font-size="7.9" fill="#808080">
<text x="61.3" y="21.7">Battery</text>
<text x="170.3" y="21.7">Tablet Charger 5V PWR Supply</text>
<text x="36.2" y="63.6">3V3 Power Supply</text>
<text x="192.6" y="99.9">Tablet charger</text>
<text x="27.8" y="127.9">WPT Transmitter 5V Supply</text>
<text x="201" y="192.1">Power</text>
</g>
<g font-size="4" fill="#800000">
<text x="31.7" y="9.9">1</text>
<text x="78" y="9.9">2</text>
<text x="124.3" y="9.9">3</text>
<text x="170.7" y="9.9">4</text>
<text x="217" y="9.9">5</text>
<text x="263.3" y="9.9">6</text>
<text x="6.3" y="35.5">A</text>
<text x="288.5" y="35.5">A</text>
<text x="6.3" y="82.7">B</text>
<text x="288.5" y="82.7">B</text>
<text x="6.3" y="129.8">C</text>
<text x="288.5" y="129.8">C</text>
<text x="6.2" y="177">D</text>
<text x="288.3" y="177">D</text>
<text x="31.7" y="202.6">1</text>
<text x="78" y="202.6">2</text>
<text x="124.3" y="202.6">3</text>
<text x="170.7" y="202.6">4</text>
<text x="217" y="202.6">5</text>
<text x="263.3" y="202.6">6</text>
</g>
<g font-size="3.9" fill="#808080">
<text x="108.8" y="63.6">MAX 500mA</text>
<text x="59.9" y="79">IC9</text>
<text x="92" y="141.8">MAX 2A</text>
<text x="247.1" y="180.9">Jarne Van Mulders</text>
</g>
<g font-size="3.9" fill="#800000">
<text x="244.3" y="186.5">design</text>
<text x="244" y="197.8">Sheet:</text>
<text x="259" y="197.7">3/7</text>
</g>
<g font-size="3.5" fill="#800000">
<text x="244.3" y="192.1">14/12/2021</text>
<text x="263.5" y="192.1">16:34</text>
</g>
<g font-size="3.2" fill="#808080">
<text x="209.4" y="42.7">IC11</text>
<text x="209.4" y="70.6">TPS54331D</text>
</g>
<g font-size="2.8" fill="#808080">
<text x="75.3" y="28.7">LS4</text>
<text x="272.2" y="28.7">TP2</text>
<text x="21.4" y="31.4">JST-XH-02-PIN-ROUND-PAD</text>
<text x="13.8" y="44.1">GND</text>
<text x="75.3" y="44.6">MIC94081YFT-TR</text>
<text x="97.6" y="52.4">GND</text>
<text x="108.8" y="52.4">GND</text>
<text x="245.7" y="49.6">GND</text>
<text x="254.1" y="49.6">GND</text>
<text x="251.3" y="58">GND</text>
<text x="173.1" y="69.2">GND</text>
<text x="181.4" y="69.2">GND</text>
<text x="189.8" y="69.2">GND</text>
<text x="265.2" y="69.2">GND</text>
<text x="110.2" y="73.4">TP3</text>
<text x="35.5" y="81.8" transform="rotate(-90 35.5 81.8)">JP3</text>
<text x="86.5" y="80.4">L7</text>
<text x="198.2" y="80.4">GND</text>
<text x="234.5" y="80.4">GND</text>
<text x="254.1" y="80.4">GND</text>
<text x="86.5" y="86">1u</text>
<text x="110.2" y="95.7">TP4</text>
<text x="41.8" y="102.7">GND</text>
<text x="50.1" y="102.7">GND</text>
<text x="100.4" y="105.5">GND</text>
<text x="108.8" y="105.5">GND</text>
<text x="122.8" y="105.5">GND</text>
<text x="199.6" y="109.7">IC8</text>
<text x="234.5" y="113.9">VBUS</text>
<text x="184.2" y="119.5">USB_DM</text>
<text x="184.2" y="122.3">USB_DP</text>
<text x="159.1" y="130.7">GND</text>
<text x="245.7" y="127.9">GND</text>
<text x="254.1" y="131.2">J1</text>
<text x="259.7" y="139">VBUS</text>
<text x="274.3" y="141.8">C84</text>
<text x="199.6" y="153">STCC2540</text>
<text x="231.7" y="155.8">GND</text>
<text x="254.1" y="155.8">GND</text>
<text x="268.1" y="155.2">GND</text>
<text x="274.3" y="150.9">150uF</text>
<text x="184.2" y="164.2">GND</text>
<text x="19.4" y="180.9">GND</text>
<text x="39" y="180.9">GND</text>
<text x="69.7" y="180.9">GND</text>
<text x="78.1" y="180.9">GND</text>
<text x="89.2" y="180.9">GND</text>
<text x="97.6" y="180.9">GND</text>
</g>
<text font-size="2.8" fill="#800000" x="261.8" y="120.6" transform="rotate(-90 261.8 120.6)">USB</text>
<text font-size="2.8" fill="#008000" x="189.8" y="158.6">ILIM = 1.5A</text>
<g font-size="2.3" fill="#808080">
<text x="25" y="33.7">X1-1</text>
<text x="70.8" y="32.5">3</text>
<text x="75.1" y="33.7">VIN</text>
<text x="80.7" y="33.7">VOUT</text>
<text x="89.6" y="32.5">1</text>
<text x="25" y="36.5">X1-2</text>
<text x="70.8" y="38.1">4</text>
<text x="75.1" y="39.3">EN</text>
<text x="82" y="39.3">GND</text>
<text x="89.6" y="38.1">2</text>
<text x="204.9" y="46.5">1</text>
<text x="209.1" y="47.7">BOOT</text>
<text x="223.5" y="47.7">PH</text>
<text x="229.3" y="46.5">8</text>
<text x="204.9" y="52">2</text>
<text x="209.1" y="53.3">VIN</text>
<text x="221.6" y="53.3">GND</text>
<text x="229.3" y="52">7</text>
<text x="204.9" y="57.6">3</text>
<text x="209.1" y="58.9">EN</text>
<text x="220.2" y="58.9">COMP</text>
<text x="229.3" y="57.6">6</text>
<text x="204.9" y="63.2">4</text>
<text x="209.1" y="64.5">SS</text>
<text x="218.1" y="64.4">VSENSE</text>
<text x="229.3" y="63.2">5</text>
<text x="38.6" y="78.6" transform="rotate(-90 38.6 78.6)">1</text>
<text x="41.4" y="78.6" transform="rotate(-90 41.4 78.6)">2</text>
<text x="56.8" y="82.8">4</text>
<text x="81.3" y="82.8">2</text>
<text x="56.8" y="88.4">5</text>
<text x="61.1" y="84">VIN</text>
<text x="61.1" y="89.6">EN</text>
<text x="74.9" y="84">SW</text>
<text x="75.7" y="89.6">FB</text>
<text x="81.3" y="88.4">1</text>
<text x="54.3" y="94">6*2</text>
<text x="61.1" y="95.2">GND</text>
<text x="71.9" y="95.2">MODE</text>
<text x="81.3" y="94">3</text>
<text x="245.2" y="107.9">SHELL*2</text>
<text x="196.5" y="113.5">1</text>
<text x="226.5" y="113.5">12</text>
<text x="250.2" y="113.5">1</text>
<text x="259.4" y="109.1">SHIELD</text>
<text x="196.5" y="119.1">2</text>
<text x="200.8" y="114.7">IN</text>
<text x="219" y="114.7">OUT</text>
<text x="226.5" y="119.1">11</text>
<text x="250.2" y="119.1">3</text>
<text x="250.2" y="116.3">2</text>
<text x="256.6" y="117.5">D-</text>
<text x="256.6" y="114.7">VBUS</text>
<text x="196.5" y="121.9">3</text>
<text x="200.8" y="120.3">DM_OUT</text>
<text x="200.8" y="123.1">DP_OUT</text>
<text x="216.4" y="120.3">DM_IN</text>
<text x="217" y="123.1">DP_IN</text>
<text x="226.5" y="121.9">10</text>
<text x="250.2" y="121.9">4</text>
<text x="256.6" y="123.1">GND</text>
<text x="256.6" y="120.3">D+</text>
<text x="196.5" y="130.3">5</text>
<text x="200.8" y="131.5">EN</text>
<text x="195.2" y="133.1">16</text>
<text x="200.8" y="134.3">ILIM</text>
<text x="211.2" y="134.3">/CHARGING</text>
<text x="215.9" y="137.1">/FAULT</text>
<text x="226.5" y="135.9">13</text>
<text x="226.5" y="133.1">9</text>
<text x="196.5" y="138.6">6</text>
<text x="196.5" y="141.4">7</text>
<text x="200.8" y="139.9">CTL1</text>
<text x="200.8" y="142.7">CTL2</text>
<text x="220.6" y="142.7">NC</text>
<text x="226.5" y="141.4">4*2</text>
<text x="196.5" y="144.2">8</text>
<text x="200.8" y="145.5">CTL3</text>
<text x="218.8" y="145.5">GND</text>
<text x="219.3" y="148.3">PAD</text>
<text x="226.5" y="147">17</text>
<text x="226.5" y="144.2">14</text>
<text x="45.7" y="161">5</text>
<text x="64.5" y="161">1</text>
<text x="45.7" y="166.6">4</text>
<text x="49.9" y="162.2">VIN</text>
<text x="49.9" y="167.8">EN</text>
<text x="55.9" y="167.8">FREQ</text>
<text x="58.1" y="162.2">SW</text>
<text x="64.5" y="166.6">6</text>
<text x="45.7" y="172.2">2</text>
<text x="49.9" y="173.4">GND</text>
<text x="58.9" y="173.4">FB</text>
<text x="64.5" y="172.2">3</text>
</g>
<g font-size="2" fill="#808080">
<text x="109.9" y="15">VBAT</text>
<text x="14.9" y="26.2">VBAT</text>
<text x="65.2" y="26.2">VBAT</text>
<text x="115.8" y="33.6">ADC_BAT_VOLTAGE/1.5C</text>
<text x="223.3" y="35.7">10u</text>
<text x="223.3" y="30.1">L8</text>
<text x="247.1" y="30.8">VDD_TAB_CH/5.1C</text>
<text x="42.1" y="39.2">READ_BAT_VOLT_EN/1.4C</text>
<text x="237.3" y="46.9" transform="rotate(-90 237.3 46.9)">D1</text>
<text x="244.3" y="46.9" transform="rotate(-90 244.3 46.9)">PMEG3020EGWX</text>
<text x="156.1" y="53.1">VDD_USBPD/6.4C</text>
<text x="176.6" y="50.3">VDD_TAB_CH_EN/1.5C</text>
<text x="28.9" y="73.7">VBAT</text>
<text x="62.7" y="72.7">VDD_VBAT</text>
<text x="101.5" y="73.7">3.3V</text>
<text x="126.3" y="84.6" transform="rotate(-90 126.3 84.6)">VDD_VBAT</text>
<text x="162.6" y="106.9" transform="rotate(-90 162.6 106.9)">VDD_STCC/5.2C</text>
<text x="271.5" y="106.9" transform="rotate(-90 271.5 106.9)">VDD_STCC/5.2C</text>
<text x="279.9" y="106.9" transform="rotate(-90 279.9 106.9)">VDD_STCC/5.2C</text>
<text x="269.2" y="128.3" transform="rotate(-90 269.2 128.3)">GREEN</text>
<text x="275.7" y="127.8" transform="rotate(-90 275.7 127.8)">LED20</text>
<text x="158.9" y="136.9">STCC_EN/1.4C</text>
<text x="26.4" y="139.7">VDD_VBAT</text>
<text x="50.1" y="141.8">L1</text>
<text x="66.9" y="139">30V 2A shottky diode</text>
<text x="66.9" y="141.8">D5</text>
<text x="156.9" y="142.5">STCC_CTL2/1.4C</text>
<text x="156.9" y="139.7">STCC_CTL1/1.4C</text>
<text x="50.1" y="147.4">2u2</text>
<text x="66.9" y="148.8">PMEG3020EGWX</text>
<text x="107.4" y="145.3">VDD_BOOST_OUT/5.1D</text>
<text x="156.9" y="145.3">STCC_CTL3/1.4C</text>
<text x="50.1" y="157.5">IC7</text>
<text x="21.1" y="167.7">V</text>
<text x="22.2" y="167.7">DD_BOOST_EN/1.1C</text>
<text x="249.9" y="162.1">STCC_CHARGING/5.6C</text>
<text x="249.9" y="164.9">STCC_FAULT/1.5C</text>
<text x="50.1" y="178.1">TLV61048DBVT</text>
</g>
</svg>
